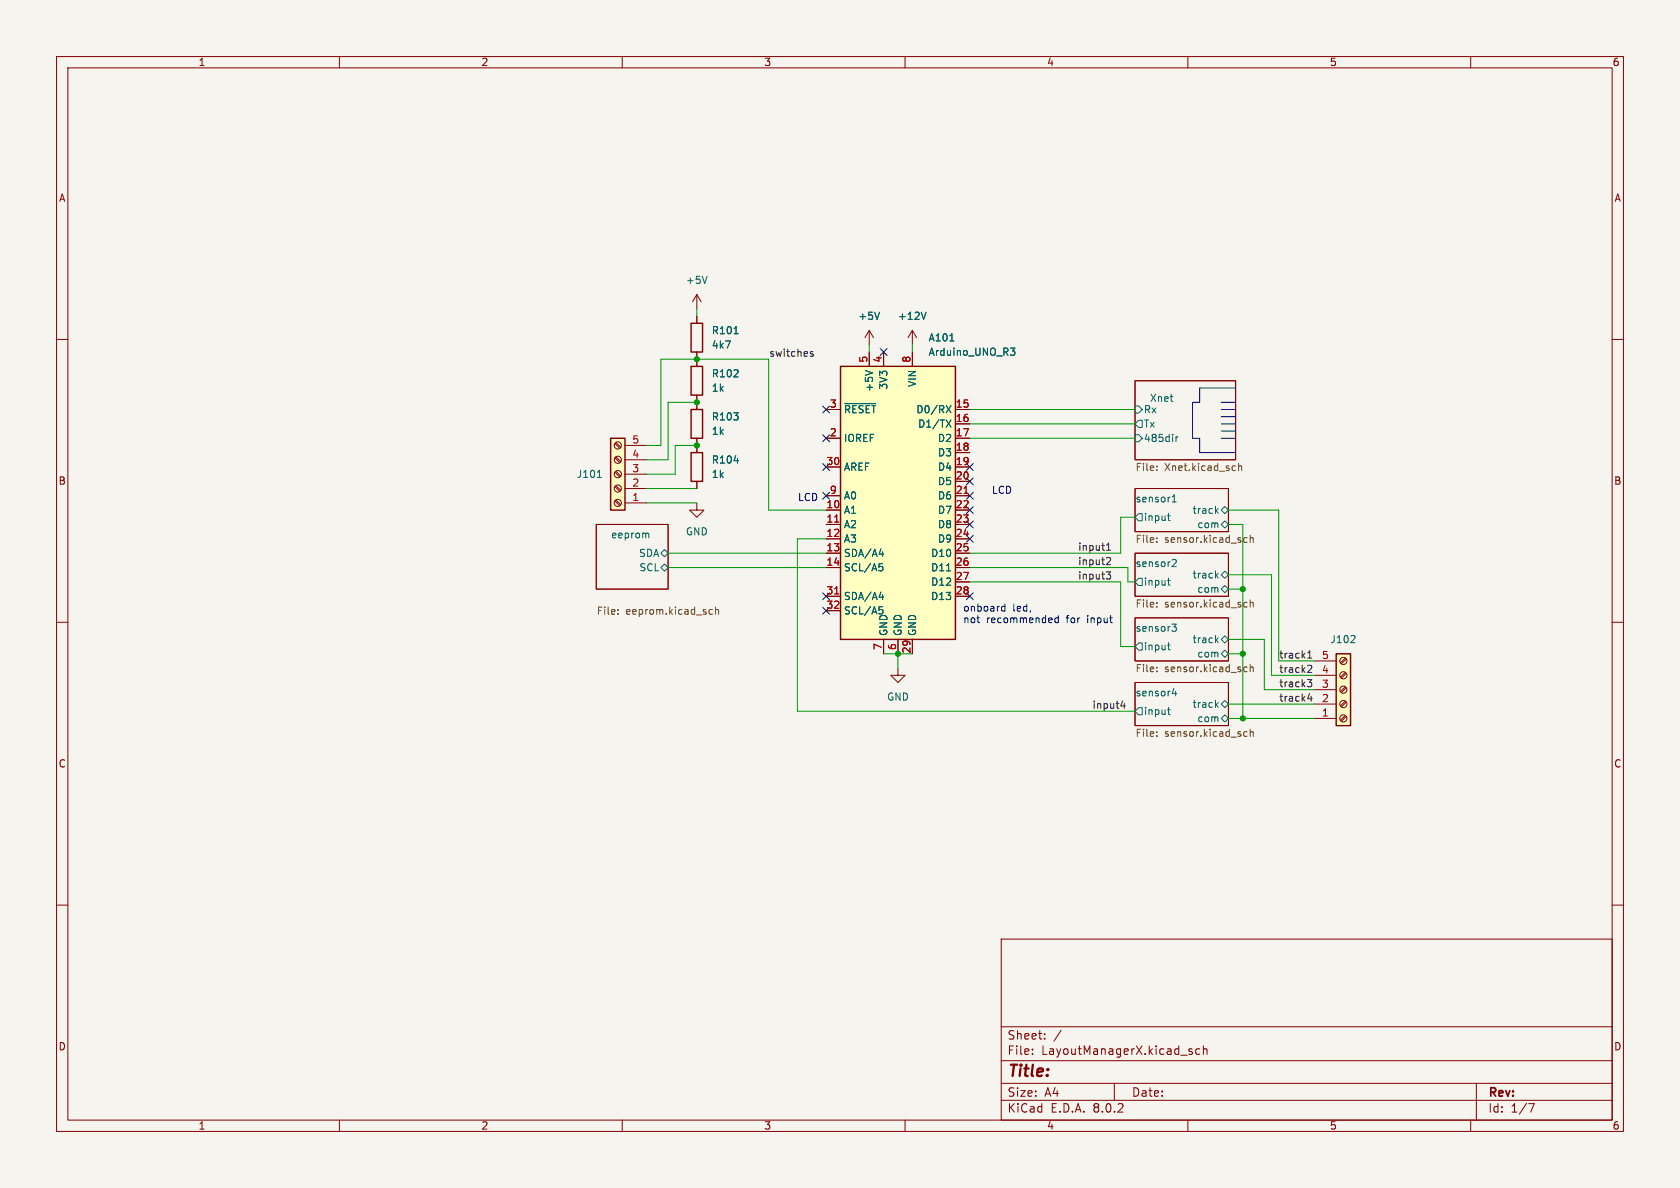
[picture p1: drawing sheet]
<svg xmlns="http://www.w3.org/2000/svg" width="297mm" height="210mm" viewBox="0 0 297 210" stroke-linecap="round" stroke-linejoin="round" font-family="sans-serif">
<path d="M0 0h297v210h-297z" fill="#f5f4ef" stroke="#f5f4ef" stroke-width=".18"/>
<g fill="none" stroke="#840000" stroke-width=".18">
<path d="M10 10h277v190h-277zM12 12h273v186h-273zM60 10v2M110 10v2M160 10v2M210 10v2M260 10v2M10 60h2M123.2 52.1l-.8 1.2M123.2 52.1v2.5M123.2 52.1l.8 1.2M285 60h2"/>
<path d="M200.7 67.3h17.7v14h-17.7zM105.4 92.7h12.7v11.4h-12.7zM200.7 97.8h16.5v7.6h-16.5zM200.7 86.4h16.5v7.6h-16.5zM10 110h2M200.7 109.2h16.5v7.6h-16.5zM285 110h2M200.7 120.7h16.5v7.6h-16.5zM10 160h2M285 160h2M177 166h108v32h-108zM60 198v2"/>
<path d="M110 198v2M160 198v2M177 194.5h108M177 191.5h108M177 187.5h108M177 181.5h108M182.5 186.3v.1M182.5 185.5v.1M184.7 183.6v.1M184.7 182.8v.1M187.6 182.1l-1.3 2M197 191.5v3"/>
<path d="M210 198v2M210.4 185.9l.3 .1 .1 .2-.2 .2h-.3M210.4 185.4l.3 .1M212.1 185.5l-.4-.1-.3 .3v.4l.1 .2h.6M212.7 185.5l.3-.1 .3 .1 .1 .9M212.7 184.9v1.5M260 198v2M261 191.5v6.5M270.2 195.1h1l-.6 1.5"/>
</g>
<g fill="none" stroke="#006464" stroke-width=".18">
<path d="M125 48.8l-.4 1.3M200.7 76.8h.6l.6 .7-.6 .6h-.6zM200.7 71.8h.6l.6 .6-.6 .6h-.6zM201.3 74.3h.6v1.3h-.6l-.6-.7zM207.9 77.2v.8M208.3 77.2l-.4 .2M114.3 94.2l.4 .2v.7M116.8 97.8l.7-.6 .6 .6-.6 .6zM117.5 99.7l.6 .6-.6 .7-.7-.7zM201.3 90.8h.6v1.3h-.6l-.6-.7zM206.4 91.2h.5M206.6 90.7v1.1l.3 .2"/>
<path d="M207.2 88.7h.8M207.2 87.8l.4-.3v1.2M207.4 98.9l.4 .1 .2 .3-.8 .9h.8M215 90.3l.4 .4M215.4 89.9l-.5 .5M215.9 90.2l.6-.7 .7 .7-.7 .6zM215.9 92.7l.6-.6 .7 .6-.7 .6zM201.3 113.7h.6v1.2h-.6l-.6-.6zM201.3 102.2h.6v1.3h-.6l-.6-.6zM206.4 114h.5M206.4 102.6h.5M206.6 102.2v1.1l.3 .1"/>
<path d="M206.6 113.6v1.1l.3 .2M207.2 110.3h.8l-.5 .5 .4 .1 .1 .5-.3 .2h-.3M215 113.1l.4 .5M215 101.7l.4 .5M215.4 112.8l-.5 .4M215.4 101.3l-.5 .5M215.9 113l.6-.6 .7 .6-.7 .7zM215.9 115.6l.6-.7 .7 .7-.7 .6zM215.9 101.6l.6-.6 .7 .6-.7 .6zM215.9 104.1l.6-.6 .7 .6-.7 .7zM201.3 125.1h.6v1.3h-.6l-.6-.7zM206.4 125.5h.5"/>
<path d="M206.6 125v1.1l.3 .2M207.5 121.7l-.3 .9h.8M207.8 122.2v.8M215 124.6l.4 .4M215.4 124.2l-.5 .5M215.9 124.5l.6-.7 .7 .7-.7 .6zM215.9 127l.6-.6 .7 .6-.7 .6z"/>
</g>
<g fill="none" stroke="#725600" stroke-width=".18">
<path d="M204.5 82.4v.1M204.5 83.1v.1M204.5 95.1v.1M204.5 95.8v.1M218.3 82.3l.1 .1M218.4 83.1l-.1 .1M219 81.9v1.3M219 82.5l.1-.2 .3 .1 .1 .8M220 95.8h.5M220 95.1h.5M221 94.6v1.3M221 95.2l.2-.2 .3 .1 .1 .8"/>
<path d="M109.3 108.5v.1M109.3 107.8v.1M125.5 108.5h.5M125.5 107.8h.5M126.5 107.9l.2-.2 .3 .1v.8M126.5 107.3v1.3M204.5 118.6v.1M204.5 106.5v.2M204.5 107.2v.1M204.5 118v.1M220 118.7h.5M220 118h.5"/>
<path d="M220 107.3h.5M220 106.5h.5M221 118l.2-.1 .3 .1 .1 .7M221 106v1.3M221 117.5v1.2M221 106.6l.2-.1h.3l.1 .8M204.5 129.4v.1M204.5 130.1v.1M220 130.1h.5M220 129.4h.5M221 128.9v1.3M221 129.5l.2-.2 .3 .1 .1 .8"/>
</g>
<path d="M148.6 64.8h20.3v48.2h-20.3z" fill="#ffffc2"/>
<path d="M148.6 64.8h20.3v48.2h-20.3z" fill="none" stroke="#840000" stroke-width=".25"/>
<g fill="none" stroke="#840000" stroke-width=".18">
<path d="M146 72.4h2.6M146 77.5h2.6M153.7 62.2v2.6M156.2 62.2v2.6M161.3 62.2v2.6M168.9 72.4h2.5M168.9 74.9h2.5M168.9 77.5h2.5M146 90.2h2.6M146 92.7h2.6M146 95.3h2.6M146 97.8h2.6"/>
<path d="M146 82.6h2.6M146 87.6h2.6M168.9 90.2h2.5M168.9 92.7h2.5M168.9 95.3h2.5M168.9 97.8h2.5M168.9 80h2.5M168.9 82.6h2.5M168.9 85.1h2.5M168.9 87.6h2.5M146 100.3h2.6M146 105.4h2.6"/>
<path d="M146 108h2.6M156.2 113v2.6M158.7 113v2.6M161.3 113v2.6M168.9 100.3h2.5M168.9 102.9h2.5M168.9 105.4h2.5"/>
</g>
<path d="M147.6 92.3h.7M170.4 87.2h.7M147.6 105h.7" fill="none" stroke="#a90000" stroke-width=".18"/>
<g fill="none" stroke="#006464" stroke-width=".18">
<path d="M149.3 71.3h5.5M153 65.5l1.2 .4M167.3 71.7l.8 1.3M167.3 74.2l.8 1.3M167.9 60.3h.7M168.1 71.7l-.8 1.3M168.1 74.2l-.8 1.3M178.6 61.5h.8l-.4 .5 .3 .1 .1 .5-.2 .2h-.4M155.4 99.6h.6M155.4 97.9h.8M156 97.5v.9M155.4 107.3h.6"/>
<path d="M155.4 105.6h.8M155.5 100.1h.4l.2 .3-.1 .4-.5 .1M155.5 107.7l.5 .1 .1 .5M156 105.1v.9M167.3 100.9h.8"/>
</g>
<path d="M236.2 115.6h2.6v12.7h-2.6z" fill="#ffffc2"/>
<path d="M236.2 115.6h2.6v12.7h-2.6z" fill="none" stroke="#840000" stroke-width=".25"/>
<g fill="none" stroke="#840000" stroke-width=".18">
<path d="M153.7 58.4l-.8 1.3M153.7 58.4v2.6M153.7 58.4l.7 1.3M161.3 58.4l-.8 1.3M161.3 58.4v2.6M161.3 58.4l.8 1.3M232.4 119.4h3.8M232.4 116.8h3.8M237.8 116.3l-.8 .9M237.8 118.9l-.8 .8M238 116.5l-.9 .8M238 119l-.9 .9"/>
<path d="M232.4 127h3.8M232.4 124.5h3.8M232.4 121.9h3.8M237.8 121.4l-.8 .9M237.8 124l-.8 .8M237.8 126.5l-.8 .8M238 121.6l-.9 .8M238 124.1l-.9 .9M238 126.7l-.9 .8"/>
<circle cx="237.5" cy="116.8" r=".63"/>
<circle cx="237.5" cy="119.4" r=".63"/>
<circle cx="237.5" cy="124.5" r=".63"/>
<circle cx="237.5" cy="121.9" r=".63"/>
<circle cx="237.5" cy="127" r=".63"/>
</g>
<path d="M155.5 55.2l-.4 1.3M163.7 55.2l-.4 1.3M239.4 112.4l.1 .2v.3l-.7 .7h.7" fill="none" stroke="#006464" stroke-width=".18"/>
<path d="M107.9 77.5h2.6v12.7h-2.6z" fill="#ffffc2"/>
<path d="M122.2 57.2h2v5h-2zM107.9 77.5h2.6v12.7h-2.6zM122.2 72.4h2v5.1h-2zM122.2 64.8h2v5.1h-2zM122.2 80h2v5.1h-2z" fill="none" stroke="#840000" stroke-width=".25"/>
<g fill="none" stroke="#840000" stroke-width=".18">
<path d="M123.2 55.9v1.3M108.7 78.4l.9 .8M108.9 78.2l.9 .9M110.5 78.7h3.8M123.2 62.2v2.6M123.2 69.9v2.5M123.2 77.5v2.5M146 72.4h2.6M146 77.5h2.6M153.7 62.2v2.6M156.2 62.2v2.6M161.3 62.2v2.6"/>
<path d="M168.9 72.4h2.5M168.9 74.9h2.5M168.9 77.5h2.5M108.7 80.9l.9 .9M108.7 83.5l.9 .8M108.7 86l.9 .9M108.7 88.6l.9 .8M108.9 80.8l.9 .8M108.9 83.3l.9 .9M108.9 85.9l.9 .8M108.9 88.4l.9 .8M110.5 88.9h3.8"/>
<path d="M110.5 86.4h3.8M110.5 83.8h3.8M110.5 81.3h3.8M123.2 88.9v1.3h1.3l-1.3 1.2-1.3-1.2h1.3M123.2 85.1v1.3M146 90.2h2.6M146 92.7h2.6M146 95.3h2.6M146 97.8h2.6M146 82.6h2.6M146 87.6h2.6M168.9 90.2h2.5"/>
<path d="M168.9 92.7h2.5M168.9 95.3h2.5M168.9 97.8h2.5M168.9 80h2.5M168.9 82.6h2.5M168.9 85.1h2.5M168.9 87.6h2.5M146 100.3h2.6M146 105.4h2.6M146 108h2.6M156.2 113v2.6M158.7 118.1v1.3h1.3l-1.3 1.3-1.2-1.3h1.2"/>
<path d="M158.7 113v2.6M161.3 113v2.6M168.9 100.3h2.5M168.9 102.9h2.5M168.9 105.4h2.5"/>
<circle cx="109.2" cy="78.7" r=".63"/>
<circle cx="109.2" cy="81.3" r=".63"/>
<circle cx="109.2" cy="86.4" r=".63"/>
<circle cx="109.2" cy="88.9" r=".63"/>
<circle cx="109.2" cy="83.8" r=".63"/>
</g>
<g fill="none" stroke="#006464" stroke-width=".18">
<path d="M129.8 59h.7M155.5 55.2l-.4 1.3M163.7 55.2l-.4 1.3M149.3 71.3h5.5M153 65.5l1.2 .4M167.3 71.7l.8 1.3M167.3 74.2l.8 1.3M167.9 60.3h.7M168.1 71.7l-.8 1.3M168.1 74.2l-.8 1.3M178.6 61.5h.8l-.4 .5 .3 .1 .1 .5-.2 .2h-.4M105.6 84.4h.7"/>
<path d="M129.8 81.4h.8M155.4 99.6h.6M155.4 97.9h.8M156 97.5v.9M155.4 107.3h.6M155.4 105.6h.8M155.5 100.1h.4l.2 .3-.1 .4-.5 .1M155.5 107.7l.5 .1 .1 .5M156 105.1v.9M167.3 100.9h.8"/>
</g>
<g fill="none" stroke="#0f0f0f" stroke-width=".18">
<path d="M143.7 62.2l-.3-.1-.2 .2 .1 .2 .4 .1v.3h-.5M195.6 97.3h.7M195.6 96.4l.4-.4v1.3M195.8 98.5l.4 .1 .1 .3-.7 .9h.7M195.6 101.1h.7l-.4 .5 .4 .1v.4l-.2 .3h-.4M231.2 116.3h.7M231.2 115.4l.3-.3v1.2M231.4 117.6l.4 .1 .1 .3-.8 .9h.8M198.5 123.9l-.3 .9h.7M198.8 124.4v.8M231.1 120.1h.8l-.4 .5 .3 .1 .1 .5-.2 .2h-.4M231.5 122.6l-.3 .9h.8"/>
<path d="M231.8 123.1v.8"/>
</g>
<path d="M215.9 72.4h2.5M215.9 71.1h2.5M215.9 77.5h2.5M215.9 74.9h2.5M215.9 73.7h2.5M215.9 76.2h2.5M218.4 68.6h-6.3v2.5h-1.3v6.4h1.3v2.5h6.3M177.2 108h.5M177.2 107.2h.5M177.7 106.8v1.2M187.1 108.8v1.3M187.1 109.3l-.4-.1-.2 .3 .1 .5h.5" fill="none" stroke="#0000c2" stroke-width=".18"/>
<g fill="none" stroke="#009600" stroke-width=".18">
<path d="M123.2 54.6v1.3M114.3 78.7h2.5v-15.2h19.1v26.7h10.1M123.2 78.7h-3.8v5.1h-5.1M123.2 71.1h-5.1v10.2h-3.8M153.7 61v1.2M161.3 61v1.2M171.4 72.4h29.3M171.4 77.5h29.3M171.4 74.9h29.3M114.3 86.4h8.9M114.3 88.9h8.9M118.1 97.8h27.9"/>
<path d="M146 95.3h-5v30.4h59.7M200.7 91.4h-2.6v6.4h-26.7M217.2 90.2h8.9v26.6h6.3M217.2 92.7h2.5v34.3M118.1 100.3h27.9M156.2 115.6h5.1M158.7 115.6v2.5M171.4 102.9h26.7v11.4h2.6M171.4 100.3h28v2.6h1.3M217.2 115.6h2.5M217.2 101.6h7.6v17.8h7.6M217.2 113h6.3v8.9h8.9"/>
<path d="M217.2 104.1h2.5M217.2 127h15.2M217.2 124.5h15.2"/>
</g>
<g fill="none" stroke="#000084" stroke-width=".18">
<path d="M145.4 71.8l1.3 1.2M145.4 76.9l1.3 1.2M146.7 71.8l-1.3 1.2M146.7 76.9l-1.3 1.2M155.6 61.6l1.2 1.2M156.8 61.6l-1.2 1.2M145.4 81.9l1.3 1.3M145.4 87l1.3 1.2M146.7 81.9l-1.3 1.3M146.7 87l-1.3 1.2M170.8 87l1.3 1.2M170.8 92.1l1.3 1.2"/>
<path d="M170.8 84.5l1.3 1.2M170.8 89.6l1.3 1.2M170.8 81.9l1.3 1.3M170.8 94.6l1.3 1.3M172.1 87l-1.3 1.2M172.1 92.1l-1.3 1.2M172.1 84.5l-1.3 1.2M172.1 89.6l-1.3 1.2M172.1 81.9l-1.3 1.3M172.1 94.6l-1.3 1.3M145.4 104.8l1.3 1.2M145.4 107.3l1.3 1.3"/>
<path d="M146.7 107.3l-1.3 1.3M146.7 104.8l-1.3 1.2M170.8 104.8l1.3 1.2M172.1 104.8l-1.3 1.2"/>
</g>
<path d="M147.6 92.3h.7M170.4 87.2h.7M147.6 105h.7" fill="none" stroke="#a90000" stroke-width=".18"/>
<g fill="#009600" stroke="#009600" stroke-width=".18">
<circle cx="158.7" cy="115.6" r=".46"/>
<circle cx="123.2" cy="71.1" r=".46"/>
<circle cx="123.2" cy="63.5" r=".46"/>
<circle cx="123.2" cy="78.7" r=".46"/>
<circle cx="219.7" cy="104.1" r=".46"/>
<circle cx="219.7" cy="127" r=".46"/>
<circle cx="219.7" cy="115.6" r=".46"/>
</g>
<text font-size="2.8" fill="#840000" x="178" y="190.9">Title:</text>
<g font-size="2.1" fill="#840000">
<text x="178" y="184">Sheet:</text>
<text x="178" y="186.7">File:</text>
<text x="184.1" y="186.7">LayoutManagerX.kicad_sch</text>
<text x="178" y="196.9">KiCad</text>
<text x="178" y="194.1">Size:</text>
<text x="184.7" y="194.1">A4</text>
<text x="185.7" y="196.9">E.D.A.</text>
<text x="193.3" y="196.9">8.0.2</text>
<text x="200" y="194.1">Date:</text>
<text x="263" y="194.3">Rev:</text>
<text x="263" y="196.9">Id:</text>
<text x="267.1" y="196.9">1/7</text>
</g>
<g font-size="1.8" fill="#840000">
<text x="35" y="11.9">1</text>
<text x="85" y="11.9">2</text>
<text x="135" y="11.9">3</text>
<text x="185" y="11.9">4</text>
<text x="235" y="11.9">5</text>
<text x="285" y="11.9">6</text>
<text x="10.3" y="35.9">A</text>
<text x="285.3" y="35.9">A</text>
<text x="10.3" y="85.9">B</text>
<text x="285.3" y="85.9">B</text>
<text x="10.3" y="135.9">C</text>
<text x="285.3" y="135.9">C</text>
<text x="10.3" y="185.9">D</text>
<text x="285.3" y="185.9">D</text>
<text x="35" y="199.9">1</text>
<text x="85" y="199.9">2</text>
<text x="135" y="199.9">3</text>
<text x="185" y="199.9">4</text>
<text x="235" y="199.9">5</text>
<text x="285" y="199.9">6</text>
</g>
<g font-size="1.8" fill="#006464">
<text x="121.2" y="50.4">+5V</text>
<text x="125.7" y="59.3">R101</text>
<text x="151.6" y="56.7">+5V</text>
<text x="158.6" y="56.7">+12V</text>
<text x="125.7" y="61.8">4k7</text>
<text x="164.1" y="60.6">A101</text>
<text x="164.1" y="63.1">Arduino_UNO_R3</text>
<text x="125.7" y="66.9">R102</text>
<text x="125.7" y="69.4">1k</text>
<text x="154.5" y="69.4" transform="rotate(-90 154.5 69.4)">+5V</text>
<text x="157.1" y="69" transform="rotate(-90 157.1 69)">3V3</text>
<text x="162.2" y="68.5" transform="rotate(-90 162.2 68.5)">VIN</text>
<text x="203.2" y="71.1">Xnet</text>
<text x="125.7" y="74.5">R103</text>
<text x="125.7" y="77.1">1k</text>
<text x="149.1" y="73.3">~{RESET}</text>
<text x="161.9" y="73.3">D0/RX</text>
<text x="162.2" y="75.8">D1/TX</text>
<text x="202.1" y="75.8">Tx</text>
<text x="202.1" y="73.3">Rx</text>
<text x="125.7" y="82.1">R104</text>
<text x="149.1" y="78.3">IOREF</text>
<text x="149.1" y="83.4">AREF</text>
<text x="165.7" y="78.3">D2</text>
<text x="165.7" y="80.9">D3</text>
<text x="165.7" y="83.4">D4</text>
<text x="202.1" y="78.3">485dir</text>
<text x="101.9" y="84.7">J101</text>
<text x="125.7" y="84.7">1k</text>
<text x="149.1" y="88.5">A0</text>
<text x="165.7" y="86">D5</text>
<text x="165.7" y="88.5">D6</text>
<text x="200.7" y="88.9">sensor1</text>
<text x="107.9" y="95.3">eeprom</text>
<text x="121.2" y="94.8">GND</text>
<text x="149.1" y="91">A1</text>
<text x="149.1" y="93.6">A2</text>
<text x="165.7" y="91">D7</text>
<text x="165.7" y="93.6">D8</text>
<text x="202.1" y="92.3">input</text>
<text x="210.7" y="91">track</text>
<text x="211.6" y="93.6">com</text>
<text x="112.9" y="98.7">SDA</text>
<text x="112.9" y="101.2">SCL</text>
<text x="149.1" y="96.1">A3</text>
<text x="149.1" y="98.7">SDA/A4</text>
<text x="149.1" y="101.2">SCL/A5</text>
<text x="164.5" y="98.7">D10</text>
<text x="164.5" y="101.2">D11</text>
<text x="165.7" y="96.1">D9</text>
<text x="200.7" y="100.3">sensor2</text>
<text x="149.1" y="106.3">SDA/A4</text>
<text x="164.5" y="103.7">D12</text>
<text x="164.5" y="106.3">D13</text>
<text x="202.1" y="103.7">input</text>
<text x="210.7" y="102.5">track</text>
<text x="211.6" y="105">com</text>
<text x="149.1" y="108.8">SCL/A5</text>
<text x="157.1" y="112.5" transform="rotate(-90 157.1 112.5)">GND</text>
<text x="159.6" y="112.5" transform="rotate(-90 159.6 112.5)">GND</text>
<text x="162.2" y="112.5" transform="rotate(-90 162.2 112.5)">GND</text>
<text x="200.7" y="111.8">sensor3</text>
<text x="210.7" y="113.9">track</text>
<text x="235.1" y="113.9">J102</text>
<text x="202.1" y="115.2">input</text>
<text x="211.6" y="116.4">com</text>
<text x="156.7" y="124.1">GND</text>
<text x="200.7" y="123.2">sensor4</text>
<text x="210.7" y="125.3">track</text>
<text x="202.1" y="126.6">input</text>
<text x="211.6" y="127.9">com</text>
</g>
<g font-size="1.8" fill="#0f0f0f">
<text x="135.9" y="63.2">switches</text>
<text x="190.5" y="100">input2</text>
<text x="190.5" y="97.4">input1</text>
<text x="190.5" y="102.5">input3</text>
<text x="226.1" y="116.5">track1</text>
<text x="226.1" y="119">track2</text>
<text x="193" y="125.4">input4</text>
<text x="226.1" y="121.6">track3</text>
<text x="226.1" y="124.1">track4</text>
</g>
<g font-size="1.8" fill="#a90000">
<text x="153.4" y="64.2" transform="rotate(-90 153.4 64.2)">5</text>
<text x="156" y="64.2" transform="rotate(-90 156 64.2)">4</text>
<text x="161" y="64.2" transform="rotate(-90 161 64.2)">8</text>
<text x="146.6" y="77.2">2</text>
<text x="146.6" y="72.1">3</text>
<text x="168.9" y="72.1">15</text>
<text x="168.9" y="74.7">16</text>
<text x="168.9" y="77.2">17</text>
<text x="111.7" y="83.6">3</text>
<text x="111.7" y="81">4</text>
<text x="111.7" y="78.5">5</text>
<text x="146" y="82.3">30</text>
<text x="168.9" y="79.8">18</text>
<text x="168.9" y="82.3">19</text>
<text x="111.7" y="88.6">1</text>
<text x="111.7" y="86.1">2</text>
<text x="146" y="89.9">10</text>
<text x="146.6" y="87.4">9</text>
<text x="168.9" y="84.8">20</text>
<text x="168.9" y="87.4">21</text>
<text x="168.9" y="89.9">22</text>
<text x="146" y="92.5">11</text>
<text x="146" y="95">12</text>
<text x="168.9" y="92.5">23</text>
<text x="168.9" y="95">24</text>
<text x="146" y="97.5">13</text>
<text x="146" y="100.1">14</text>
<text x="168.9" y="97.5">25</text>
<text x="168.9" y="100.1">26</text>
<text x="146" y="105.2">31</text>
<text x="146" y="107.7">32</text>
<text x="168.9" y="102.6">27</text>
<text x="168.9" y="105.2">28</text>
<text x="156" y="115" transform="rotate(-90 156 115)">7</text>
<text x="158.5" y="115" transform="rotate(-90 158.5 115)">6</text>
<text x="161" y="115.6" transform="rotate(-90 161 115.6)">29</text>
<text x="233.6" y="119.1">4</text>
<text x="233.6" y="116.6">5</text>
<text x="233.6" y="124.2">2</text>
<text x="233.6" y="121.7">3</text>
<text x="233.6" y="126.7">1</text>
</g>
<g font-size="1.8" fill="#725600">
<text x="200.7" y="83.6">File:</text>
<text x="205.9" y="83.6">Xnet.kicad_sch</text>
<text x="200.7" y="96.3">File:</text>
<text x="205.9" y="96.3">sensor.kicad_sch</text>
<text x="200.7" y="107.7">File:</text>
<text x="205.9" y="107.7">sensor.kicad_sch</text>
<text x="105.4" y="109">File:</text>
<text x="110.6" y="109">eeprom.kicad_sch</text>
<text x="200.7" y="119.2">File:</text>
<text x="205.9" y="119.2">sensor.kicad_sch</text>
<text x="200.7" y="130.6">File:</text>
<text x="205.9" y="130.6">sensor.kicad_sch</text>
</g>
<g font-size="1.8" fill="#0000c2">
<text x="141" y="88.7">LCD</text>
<text x="175.3" y="87.4">LCD</text>
<text x="170.2" y="108.2">onboard</text>
<text x="170.2" y="110.2">not</text>
<text x="174.4" y="110.2">recommended</text>
<text x="179" y="108.2">led,</text>
<text x="188.7" y="110.2">for</text>
<text x="192.5" y="110.2">input</text>
</g>
</svg>
